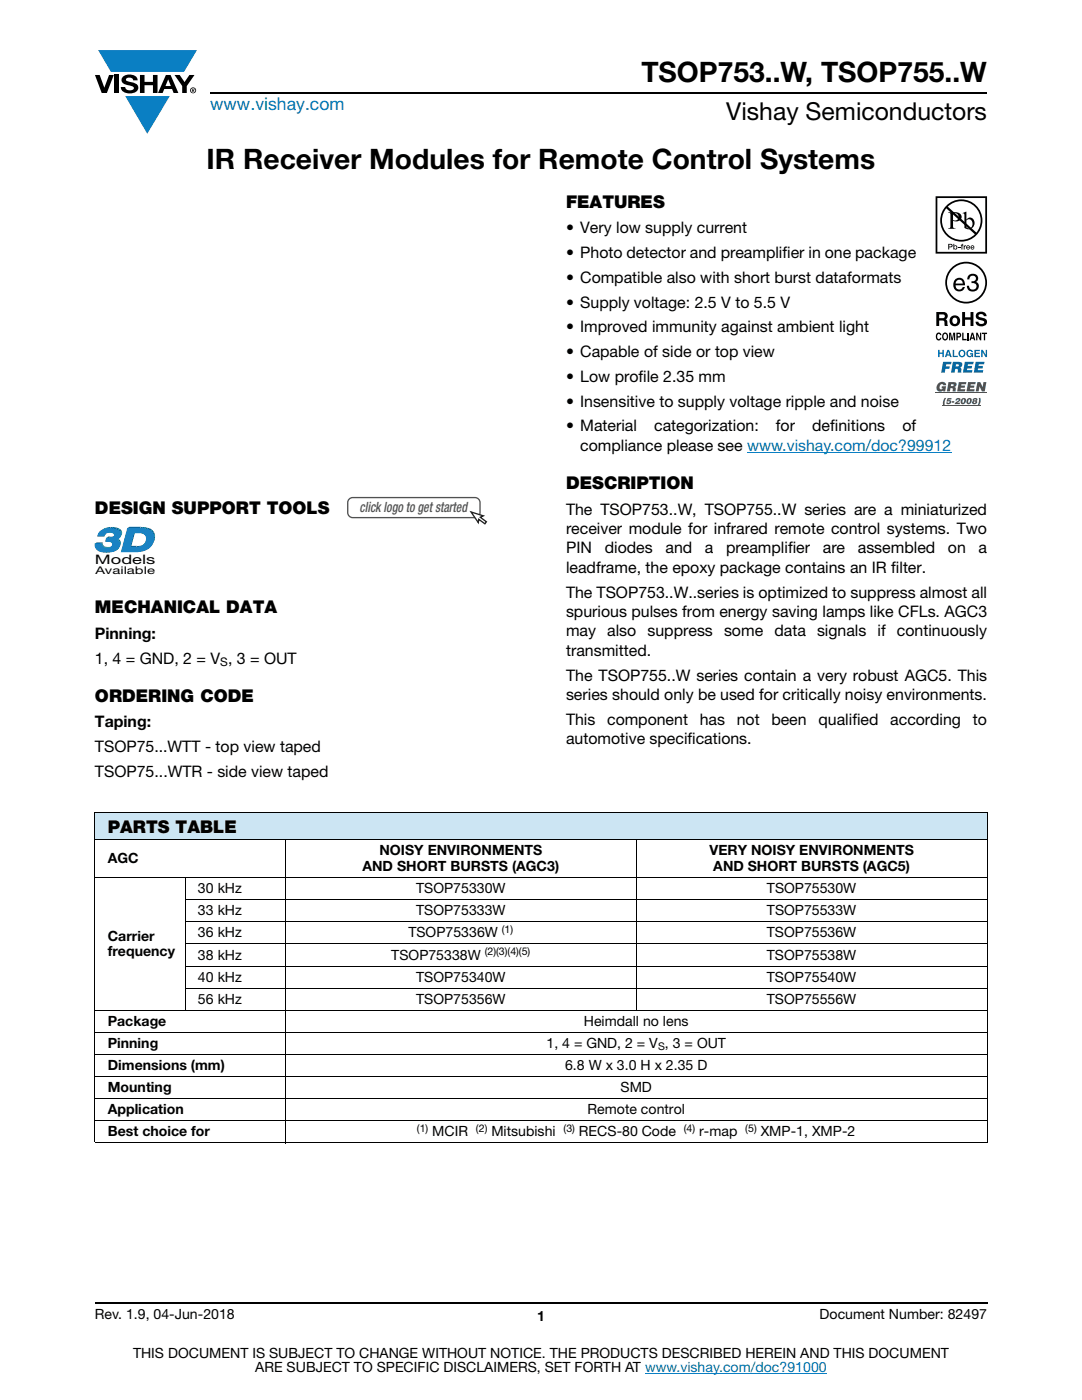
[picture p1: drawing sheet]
<svg xmlns="http://www.w3.org/2000/svg" width="216mm" height="279mm" viewBox="0 0 216 279" stroke-linecap="round" stroke-linejoin="round" font-family="sans-serif">
<g fill="#0a7fc3">
<path d="M19.6 10h19.7l-2.6 4.3h-1.1h-13.5z"/>
<path d="M25 19.2h8.9l-4.5 7.5z"/>
</g>
<g fill="#000">
<path d="M18.9 15h1l.9 2.5 1-2.5h.9l-1.4 3.6h-1zM22.9 15h.9v3.6h-.9zM24.6 15.3a2.1 2.1 0 0 1 2.8 .3l.1 .4h-.9a.79 .79 0 0 0-.7-.5 .79 .79 0 0 0-.8 .4l.3 .3 1 .2a1.08 1.08 0 0 1 1.2 1 1.08 1.08 0 0 1-1.1 1.2 1.73 1.73 0 0 1-2.4-1.2h.9a.96 .96 0 0 0 .8 .6 .96 .96 0 0 0 .9-.4 1.31 1.31 0 0 0-1.2-.6 1.03 1.03 0 0 1-1.1-.6 1.03 1.03 0 0 1 .2-1.1zM27.9 15h.9v1.3h1.7v-1.3h.9v3.6h-.9v-1.6h-1.7v1.6h-.9zM34.8 15h1.1l.9 1.4 1-1.4h1l-1.5 2.2v1.4h-.9v-1.4z"/>
<path d="M33.6 15.9l.5 1.3h-1.1zM33.1 15l-1.6 3.6h1l.3-.8h1.5l.3 .8h1l-1.6-3.6z"/>
<path d="M38.4 17.8h.2v.2h-.2zM38.3 17.7v.7h.1v-.3l.4 .3-.2-.3 .2-.2-.1-.2z"/>
<path d="M38.1 18a.46 .46 0 0 1 .9 0 .46 .46 0 0 1-.9 0zM37.9 18a.6 .6 0 0 0 1.2 0 .6 .6 0 0 0-1.2 0z"/>
</g>
<path d="M42 18.6h155M18.9 260h178.1" fill="none" stroke="#000" stroke-width=".36"/>
<path d="M149.1 90.2h40.7M128.7 274h36.3" fill="none" stroke="#007ec4" stroke-width=".2"/>
<g fill="#fff">
<path d="M28.7 46.4h64.5v45.5h-64.5z"/>
<path d="M69.3 99.2h27.9v5.5h-27.9z"/>
</g>
<path d="M69.7 99.6l.7-.3h24.4a1 1 0 0 1 1 1v2a1 1 0 0 1-1 1h-24.4a1 1 0 0 1-1-1v-2z" fill="none" stroke="#505352" stroke-width=".26"/>
<path d="M94 102.2l2.4 .7-.6 .3 1.3 .9-.3 .4-1.3-.9-.1 .7z" fill="#fff"/>
<path d="M94 102.2l2.4 .7-.6 .3 1.3 .9-.3 .4-1.3-.9-.1 .7z" fill="none" stroke="#231f20" stroke-width=".26"/>
<path d="M18.9 105.1h12.1v10h-12.1z" fill="#fff"/>
<path d="M19.3 108.2h1.2l-.3 .3h-1.2z" fill="#00577f"/>
<path d="M20.5 108.2l-.3 .4z" fill="#00547d"/>
<path d="M20.5 108.3l-.3 .4z" fill="#015781"/>
<path d="M20.5 108.4l-.3 .3z" fill="#015a84"/>
<path d="M20.5 108.4l-.3 .4z" fill="#005c88"/>
<path d="M20.5 108.5l-.3 .4z" fill="#015f8c"/>
<path d="M20.5 108.6l-.2 .3z" fill="#05618f"/>
<path d="M20.6 108.6l-.3 .4z" fill="#076493"/>
<path d="M20.6 108.7l.2 .2-.3 .3-.2-.2z" fill="#0a6697"/>
<path d="M20.8 108.9l.1 .1-.3 .3-.1-.1z" fill="#076493"/>
<path d="M20.9 109h.1l-.4 .3z" fill="#05618f"/>
<path d="M21 109l.1 .1-.4 .2z" fill="#015f8c"/>
<path d="M21.1 109.1h.1l-.4 .3z" fill="#005c88"/>
<path d="M21.2 109.1h.1l-.4 .3z" fill="#015a84"/>
<path d="M21.3 109.1h.2l-.5 .3z" fill="#015781"/>
<path d="M21.5 109.1h.2l-.4 .3h-.1z" fill="#00547d"/>
<path d="M21.7 109.1h.1l-.5 .3z" fill="#005179"/>
<path d="M21.8 109.1h.2l-.5 .3z" fill="#004f73"/>
<path d="M22 109.1h.2l-.5 .3z" fill="#004a6f"/>
<path d="M22.2 109h.1l-.4 .4z" fill="#01496a"/>
<path d="M22.3 109l.3-.2-.6 .5z" fill="#004566"/>
<path d="M21.6 107.1h.4l-.4 .3h-.3z" fill="#00577f"/>
<path d="M21.3 106.2l-.4 .5z" fill="#004566"/>
<path d="M21.2 106.4l-.4 .4z" fill="#01496a"/>
<path d="M21.1 106.5l-.3 .4z" fill="#004a6f"/>
<path d="M21.1 106.6l-.3 .4z" fill="#004f73"/>
<path d="M22 107.1h.1l-.5 .3z" fill="#00547d"/>
<path d="M22.1 107.1h.2l-.3 .3h-.2z" fill="#005179"/>
<path d="M22.3 107.1l.2-.1-.5 .4z" fill="#004f73"/>
<path d="M22.5 107h.2l-.5 .3z" fill="#004a6f"/>
<path d="M22.7 107l.1-.1-.4 .4z" fill="#01496a"/>
<path d="M22.8 106.9l.2-.1-.5 .4z" fill="#004566"/>
<path d="M23.2 107.4h.2l-.3 .3h-.2z" fill="#005c88"/>
<path d="M23.4 107.4l.1 .1-.3 .3-.1-.1z" fill="#015f8c"/>
<path d="M23.5 107.5h.2l-.3 .4-.2-.1z" fill="#05618f"/>
<path d="M23.7 107.5l.1 .1-.3 .4-.1-.1z" fill="#076493"/>
<path d="M23.8 107.6l.2 .3-.3 .3-.2-.3z" fill="#0a6697"/>
<path d="M24 107.9l.1 .1-.3 .3-.1-.1z" fill="#076493"/>
<path d="M24.1 108l-.3 .4z" fill="#05618f"/>
<path d="M24.1 108.1l-.3 .4z" fill="#015f8c"/>
<path d="M24.1 108.2l-.3 .4z" fill="#005c88"/>
<path d="M24.2 108.3l-.3 .4z" fill="#015a84"/>
<path d="M24.2 108.4l-.3 .4z" fill="#015781"/>
<path d="M24.2 108.5l-.4 .4z" fill="#00547d"/>
<path d="M24.1 108.6l-.3 .4z" fill="#005179"/>
<path d="M24.1 108.7l-.3 .4z" fill="#004f73"/>
<path d="M24.1 108.8l-.4 .4z" fill="#004a6f"/>
<path d="M24.1 108.9l-.4 .4z" fill="#01496a"/>
<g fill="#004566">
<path d="M24 109l-.5 .5z"/>
<path d="M20.3 105.8l.5-.4-.8 .7z"/>
</g>
<path d="M20.8 105.4l.3-.1-.6 .4z" fill="#01496a"/>
<path d="M21.1 105.3l.3-.1-.6 .4z" fill="#004a6f"/>
<path d="M21.4 105.2h.4l-.3 .3h-.4z" fill="#004f73"/>
<path d="M21.8 105.2l.3-.1-.3 .4h-.3z" fill="#005179"/>
<path d="M22.1 105.1h.2l-.5 .4z" fill="#00547d"/>
<path d="M19.9 106.2a3.2 3.2 0 0 1 4.1 0 1.07 1.07 0 0 1-1.1 1.5 1.09 1.09 0 0 1 1 1 1.09 1.09 0 0 1-.8 1.1 4.2 4.2 0 0 1-3.6 0l-.5-.8v-.5h1.2a1 1 0 0 0 1.5 .9 .7 .7 0 0 0 .8-.7 .7 .7 0 0 0-.9-.7h-.5l.2-.6h.4a.81 .81 0 0 0 1.1-.9 1.28 1.28 0 0 0-2 .5h-1.3z" fill="#1580c3"/>
<path d="M19.9 106.2a3.2 3.2 0 0 1 4.1 0 1.07 1.07 0 0 1-1.1 1.5 1.09 1.09 0 0 1 1 1 1.09 1.09 0 0 1-.8 1.1 4.2 4.2 0 0 1-3.6 0l-.5-.8v-.5h1.2a1 1 0 0 0 1.5 .9 .7 .7 0 0 0 .8-.7 .7 .7 0 0 0-.9-.7h-.5l.2-.6h.4a.81 .81 0 0 0 1.1-.9 1.28 1.28 0 0 0-2 .5h-1.3z" fill="none" stroke="#1580c3" stroke-width=".2"/>
<path d="M22.3 105.1h.2l-.3 .4h-.2z" fill="#00547d"/>
<path d="M22.5 105.1l.4 .1-.3 .3h-.4z" fill="#015781"/>
<path d="M22.9 105.2h.3l-.3 .3h-.3z" fill="#015a84"/>
<path d="M23.2 105.2l.2 .1-.3 .3-.2-.1z" fill="#005c88"/>
<path d="M23.4 105.3l.2 .1-.3 .3-.2-.1z" fill="#015f8c"/>
<path d="M23.6 105.4l.2 .1-.3 .3-.2-.1z" fill="#05618f"/>
<path d="M23.8 105.5l.2 .1-.3 .3-.2-.1z" fill="#076493"/>
<path d="M24 105.6l.3 .3-.3 .3-.3-.3z" fill="#0a6697"/>
<path d="M24.3 105.9v.1l-.3 .3v-.1z" fill="#076493"/>
<path d="M24.3 106l-.2 .4z" fill="#05618f"/>
<path d="M24.4 106.1l-.3 .4z" fill="#015f8c"/>
<path d="M24.4 106.2l-.3 .4z" fill="#005c88"/>
<path d="M24.4 106.3l-.3 .4z" fill="#015a84"/>
<path d="M24.4 106.3l-.3 .4z" fill="#015781"/>
<path d="M24.4 106.4l-.3 .4z" fill="#00547d"/>
<path d="M24.4 106.5l-.3 .4z" fill="#005179"/>
<path d="M24.4 106.5l-.3 .4z" fill="#004f73"/>
<path d="M24.4 106.6l-.4 .4z" fill="#004a6f"/>
<path d="M24.3 106.7l-.3 .4z" fill="#01496a"/>
<path d="M24.3 106.8l-.5 .5z" fill="#004566"/>
<path d="M26.2 108.9h1.1l-.3 .4h-1.1z" fill="#00577f"/>
<path d="M27.3 108.9h.1l-.4 .4z" fill="#00547d"/>
<path d="M27.4 108.9h.3l-.3 .3-.3 .1z" fill="#005179"/>
<path d="M27.7 108.9h.3l-.3 .3h-.3z" fill="#004f73"/>
<path d="M28 108.9l.2-.1-.5 .4z" fill="#004a6f"/>
<path d="M28.2 108.8l.3-.1-.6 .4z" fill="#01496a"/>
<path d="M28.5 108.7l.6-.4-.9 .7z" fill="#004566"/>
<path d="M27 106l-.8 2.9-.3 .4 .8-3z" fill="#015076"/>
<path d="M25.5 105.3h2.6" fill="none" stroke="#00577f" stroke-width=".31"/>
<path d="M28.1 105.1h.4l-.3 .4h-.4z" fill="#00547d"/>
<path d="M28.5 105.2h.4l-.3 .3h-.4z" fill="#015781"/>
<path d="M28.9 105.2l.4 .1-.3 .3-.4-.1z" fill="#015a84"/>
<path d="M29.3 105.2l.3 .1-.3 .3h-.3z" fill="#005c88"/>
<path d="M29.6 105.3l.2 .1-.3 .3-.2-.1z" fill="#015f8c"/>
<path d="M29.8 105.4l.3 .1-.3 .3-.3-.1z" fill="#05618f"/>
<path d="M30.1 105.5l.2 .2-.3 .3-.2-.2z" fill="#076493"/>
<path d="M30.3 105.7l.5 .5-.4 .3-.4-.5z" fill="#0a6697"/>
<path d="M30.8 106.2l.1 .2-.4 .3-.1-.2z" fill="#076493"/>
<path d="M30.9 106.4v.1l-.3 .3-.1-.1z" fill="#05618f"/>
<path d="M30.9 106.5v.2l-.3 .3v-.2z" fill="#015f8c"/>
<path d="M30.9 106.7l-.2 .4z" fill="#005c88"/>
<path d="M31 106.8l-.3 .5z" fill="#015a84"/>
<path d="M31 107v.2l-.3 .4v-.3z" fill="#015781"/>
<path d="M31 107.2l-.4 .6z" fill="#00547d"/>
<path d="M30.9 107.5l-.3 .5z" fill="#005179"/>
<path d="M30.9 107.7l-.4 .5z" fill="#004f73"/>
<path d="M30.8 107.9l-.4 .5z" fill="#004a6f"/>
<path d="M30.7 108.1l-.4 .6z" fill="#01496a"/>
<path d="M30.6 108.4l-.6 .7z" fill="#004566"/>
<path d="M26.7 106.3l-.8 3a3.2 3.2 0 0 0 3.1-.9 1.27 1.27 0 0 0 .1-1.5 1.27 1.27 0 0 0-1.3-.6zM25.5 105.5a8.4 8.4 0 0 1 4.2 .3 2.15 2.15 0 0 1 1 2.1 2.15 2.15 0 0 1-1.4 1.7 9.3 9.3 0 0 1-5.1 .5z" fill="#1580c3"/>
<path d="M25.5 105.5a8.4 8.4 0 0 1 4.2 .3 2.15 2.15 0 0 1 1 2.1 2.15 2.15 0 0 1-1.4 1.7 9.3 9.3 0 0 1-5.1 .5zM26.7 106.3a2.55 2.55 0 0 1 2.3 .5 1.76 1.76 0 0 1-.2 1.8 1.76 1.76 0 0 1-1.8 .7h-1.1z" fill="none" stroke="#1580c3" stroke-width=".2"/>
<path d="M186.7 39.2h10.3v41.8h-10.3z" fill="#fff"/>
<g fill="#000">
<path d="M191.2 49.3h.4v.1h-.4zM191.9 48.7h.3l-.2 .2 .2 .1v.1h-.2v.7h-.1v-.7h-.2zM192.3 49h.2v.1l.3-.1v.1l-.3 .1v.6h-.2zM193.3 54.9a1.07 1.07 0 0 1 1.3-.2 1.07 1.07 0 0 1 .5 1.2l-.4 .4a1.06 1.06 0 0 1 .5 1.4 1.06 1.06 0 0 1-1.4 .5l-.2-.1a1.02 1.02 0 0 1-.7-1.1h.5a.71 .71 0 0 0 .9 .8 .71 .71 0 0 0 .3-1.2l-.7-.1v-.4a.59 .59 0 0 0 .8-.4 .59 .59 0 0 0-.6-.7 .66 .66 0 0 0-.7 .8h-.4zM186.9 66.6l.4-.2h.3l.2 .5-.6-.2a.66 .66 0 0 0 .1 1l.3-.3h.2a.54 .54 0 0 1-.4 .6 .54 .54 0 0 1-.6-.5zM189.4 66.4h.4l.2 1.2 .2-1.2h.4v1.5h-.3v-1.3l-.2 1.3h-.2l-.3-1.3v1.3h-.2zM192 66.4h.3v1.2h.6v.3h-.9zM192 62.3h.6v1h1.1v-1h.5v2.8h-.5v-1.3h-1.1v1.3h-.6zM193 66.4h.3v1.5h-.3zM195 62.4a1.15 1.15 0 0 1 1.9 .7h-.6v-.2a.68 .68 0 0 0-1-.1v.4l.2 .1a1.29 1.29 0 0 1 1.5 .9 1.17 1.17 0 0 1-1.2 .9 1.17 1.17 0 0 1-1.1-.9h.5l.1 .2a.67 .67 0 0 0 1.1-.1l-.3-.3-.5-.1a.82 .82 0 0 1-.9-.5 .82 .82 0 0 1 .3-1zM194.8 66.4h.3l.5 1.1v-1.1h.2v1.5h-.3l-.5-1.1v1.1h-.2zM195.9 66.4h1.1v.3h-.4v1.2h-.3v-1.2h-.4z"/>
<path d="M187 39.5h9.6v10.8h-9.6zM186.7 39.2v11.4h10.3v-11.4z"/>
<path d="M189 56.4a3.8 3.8 0 0 1 7.6 0 3.8 3.8 0 0 1-7.6 0zM188.6 56.4a4.2 4.2 0 0 0 8.4 0 4.2 4.2 0 0 0-8.4 0z"/>
<path d="M189.1 41.3a3.9 3.9 0 0 1 5.3-.2 3.9 3.9 0 0 1 .4 5.3zM188.8 41.6l5.7 5.2a3.9 3.9 0 0 1-5.3 .1 3.9 3.9 0 0 1-.4-5.3zM187.6 44a4.2 4.2 0 0 0 8.4 0 4.2 4.2 0 0 0-8.4 0z"/>
<path d="M189.4 48.8v.4h.4v-.3zM189.2 48.7h.7l.2 .3-.2 .3-.5 .1v.4h-.2z"/>
<path d="M190.2 42.6v1.3a.75 .75 0 0 0 1.1-.6 .75 .75 0 0 0-1.1-.7zM189.2 42.4a2.81 2.81 0 0 1 2.4 .3 .97 .97 0 0 1 0 1.2 .97 .97 0 0 1-1.2 .2h-.2v1.1v.2l.5 .3h-1.5l.3-.2 .1-.3v-2.3v-.3z"/>
<path d="M190.4 49.4a.26 .26 0 0 0 .5 0 .26 .26 0 0 0-.5 0zM190.2 48.7h.2v.4a.38 .38 0 0 1 .5 0 .38 .38 0 0 1 0 .6 .38 .38 0 0 1-.5 0l-.2 .1z"/>
<path d="M190.9 56.1l-.2 .5h1.4a.7 .7 0 0 0-.4-.7 .7 .7 0 0 0-.8 .2zM190.7 55.7a1.18 1.18 0 0 1 1.4-.1 1.18 1.18 0 0 1 .5 1.3h-1.9a.73 .73 0 0 0 .5 .9 .73 .73 0 0 0 .9-.5h.4a1.21 1.21 0 0 1-1.6 .8 1.21 1.21 0 0 1-.6-1.7z"/>
<path d="M192.8 44v1.3l.2 .2a.72 .72 0 0 0 .8-.1 .72 .72 0 0 0 .3-.7 .72 .72 0 0 0-.4-.8 .72 .72 0 0 0-.9 .1zM192.1 42.5l.7-.3v1.6a.89 .89 0 0 1 1.1-.3 .89 .89 0 0 1 .6 1 1.23 1.23 0 0 1-.7 1.2 1.23 1.23 0 0 1-1.4-.2v-2.7z"/>
<path d="M193 49.2v.1h.4l-.2-.2zM193 49h.4l.2 .4h-.6v.2l.5-.1a.42 .42 0 0 1-.6 .2 .42 .42 0 0 1 .1-.7z"/>
<path d="M193.9 49.2l-.1 .1h.4l-.2-.2zM193.8 49h.5l.1 .4h-.6l.1 .2 .5-.1a.42 .42 0 0 1-.7 .2 .42 .42 0 0 1 .1-.7z"/>
<path d="M187.4 62.8v.7h.9a.39 .39 0 0 0 .1-.7zM186.8 62.3h1.4a.79 .79 0 0 1 .8 .4 .79 .79 0 0 1-.1 .9l-.2 .1a.98 .98 0 0 1 .4 1.2l.1 .2h-.7l-.2-1.1h-.9v1.1h-.6z"/>
<path d="M188.4 66.7a.64 .64 0 0 0 .2 1l.1-.1a.64 .64 0 0 0-.1-1zM188.2 66.5l.2-.1a.56 .56 0 0 1 .7 .3 .82 .82 0 0 1-.5 1.3l-.2-.1a.89 .89 0 0 1-.2-1.4z"/>
<path d="M190.3 63.5a.63 .63 0 0 0-.3 .7 .63 .63 0 0 0 .8 .4 .63 .63 0 0 0 .2-.8 .63 .63 0 0 0-.7-.3zM189.5 64a1.09 1.09 0 0 1 2.1 0 1.09 1.09 0 0 1-2.1 0z"/>
<path d="M191.1 66.7v.4l.4-.1v-.3zM190.8 66.4h.6a.5 .5 0 0 1 .4 .5 .5 .5 0 0 1-.4 .5h-.3v.5h-.3z"/>
<path d="M194 66.7l-.1 .6h.3zM193.9 66.4h.3l.4 1.5h-.3v-.3h-.5l-.1 .3h-.3z"/>
</g>
<path d="M186.7 78.4h10.3" fill="none" stroke="#279048" stroke-width=".2"/>
<g fill="#279048">
<path d="M187.2 76.6a.91 .91 0 0 1 .9-.4 .91 .91 0 0 1 .7 .7h-.6l-.3-.2a.56 .56 0 0 0-.4 .4 .56 .56 0 0 0 .3 .6l.3-.2h-.2v-.4h.9l-.2 1h-.4v-.2a.82 .82 0 0 1-1.1 .1 .82 .82 0 0 1-.1-1.1z"/>
<path d="M191.3 76.2h1.5v.5h-1v.3h.8l-.1 .4h-.8v.3h.9l-.1 .4h-1.5z"/>
<path d="M193.2 76.2h1.5l-.1 .5h-.9v.3h.7v.4h-.8l-.1 .3h1l-.1 .4h-1.6z"/>
<path d="M195 76.2h.6l.5 1.1 .1-1.1h.6l-.3 1.9h-.6l-.5-1-.1 1h-.6z"/>
<path d="M188.5 79.4h.3l-.3 .8v.8h-.3v-.8z"/>
<path d="M189.1 79.4h.8l-.1 .3h-.5l-.1 .2h.5a.52 .52 0 0 1-.2 .7 .52 .52 0 0 1-.7-.3l.5 .1 .2-.2-.2-.1h-.4z"/>
<path d="M190 80.1h.4v.3h-.5z"/>
<path d="M190.8 79.6a.5 .5 0 0 1 .5-.2 .5 .5 0 0 1 .4 .4l-.7 .6h.6l-.1 .3h-1l.8-.9-.1-.1-.2 .2h-.4z"/>
<path d="M189.8 76.7l-.1 .4 .5-.1 .1-.1-.1-.2zM189.3 76.2l1.5 .2a.54 .54 0 0 1-.3 .8l.2 .3v.6h-.6v-.5l-.3-.1h-.1l-.2 .6h-.6z"/>
<path d="M192.2 79.8l-.2 .4 .2 .2 .2-.5-.1-.2zM191.9 79.6a.51 .51 0 0 1 .8 .1 .66 .66 0 0 1-.2 .8 .66 .66 0 0 1-.8 0v-.5z"/>
<path d="M193.3 79.8l-.1 .4 .1 .2 .3-.5-.2-.2zM193.1 79.6a.51 .51 0 0 1 .8 .1 .66 .66 0 0 1-.2 .8 .66 .66 0 0 1-.8 0l-.1-.5z"/>
</g>
<path d="M188 80.9h7.7" fill="none" stroke="#279048" stroke-width=".2"/>
<g fill="#279048">
<path d="M195.3 79.4h.3l.1 .8a.72 .72 0 0 1-.7 .8l.3-.8z"/>
<path d="M194.5 79.7l-.1 .2h.2l.1-.2zM194.4 80.2v.2h.2v-.2zM194.2 79.6a.52 .52 0 0 1 .8 .2l-.2 .2 .2 .3a.55 .55 0 0 1-.5 .4 .55 .55 0 0 1-.6-.4l.3-.3-.1-.2z"/>
</g>
<g fill="#0060af">
<path d="M187.2 69.8h.3v.6h.5v-.6h.3v1.5h-.3v-.7h-.5v.7h-.3z"/>
<path d="M190.1 69.8h.3v1.2h.7v.3h-1z"/>
<path d="M193 70a.68 .68 0 0 1 1.2 .3l-.9-.2a.55 .55 0 0 0-.2 .5 .55 .55 0 0 0 .4 .4l.4-.3h-.3v-.2h.6v.8h-.2l-.1-.2a.71 .71 0 0 1-1-.1 .71 .71 0 0 1 .1-1z"/>
<path d="M194.5 69.8h1v.3h-.8v.3h.8v.2h-.8v.4h.8v.3h-1z"/>
<path d="M195.8 69.8h.3l.6 1v-1h.3v1.5h-.3l-.6-1.1v1.1h-.3z"/>
<path d="M188.2 72.2h1.7l-.1 .5h-1l-.1 .4h.8l-.1 .5h-.8l-.1 .8h-.7z"/>
<path d="M192.5 72.2h1.8l-.1 .5h-1.1v.3h.9l-.1 .5h-.9l-.1 .4h1.1l-.1 .5h-1.8z"/>
<path d="M194.7 72.2h1.7v.5h-1.1v.3h.8v.5h-.9l-.1 .4h1.1l-.1 .5h-1.8z"/>
<path d="M189.2 70.1l-.2 .6h.4zM189 69.8h.4l.5 1.5h-.3l-.1-.3h-.6l-.1 .3h-.3z"/>
<path d="M191.5 70.6a.47 .47 0 0 0 .9 0 .47 .47 0 0 0-.9 0zM191.2 70.5a.75 .75 0 0 1 1.5 0 .75 .75 0 0 1-1.5 0z"/>
<path d="M190.8 72.7l-.1 .4h.6l-.1-.4zM190.1 72.2l1.8 .2a.63 .63 0 0 1-.3 1l.2 .2v.8h-.7v-.6l-.3-.2h-.2l-.1 .8h-.7z"/>
</g>
<path d="M18.9 162.1h178.1v5.5h-178.1z" fill="#cce5f3"/>
<g fill="none" stroke="#000" stroke-width=".2">
<path d="M18.9 162.1h178.1M18.9 167.6h178.1M18.9 175.2h178.1M18.9 162.2v65.8M36.9 179.6h160.1M37 175.1v26.6M56.9 167.5v60.7M127 167.5v34.2M197 162.2v65.8M36.9 184h160.1M36.9 188.4h160.1M36.9 192.8h160.1"/>
<path d="M36.9 197.2h160.1M18.9 201.6h178.1M18.9 206h178.1M18.9 210.4h178.1M18.9 214.8h178.1M18.9 219.2h178.1M18.9 223.6h178.1M18.9 228.1h178.1"/>
</g>
<g font-size="5.6">
<text x="128" y="16.4">TSOP753..W, TSOP755..W</text>
<text x="41.2" y="33.8">IR Receiver Modules for Remote Control Systems</text>
</g>
<text font-size="4.9" x="144.9" y="24">Vishay Semiconductors</text>
<text font-size="3.5" fill="#007ec4" x="42" y="21.9">www.vishay.com</text>
<g font-size="3.5">
<text x="112.9" y="41.5">FEATURES</text>
<text x="112.9" y="97.6">DESCRIPTION</text>
<text x="18.9" y="102.6">DESIGN SUPPORT TOOLS</text>
<text x="18.9" y="122.4">MECHANICAL DATA</text>
<text x="18.9" y="140.1">ORDERING CODE</text>
<text x="21.5" y="166.2">PARTS TABLE</text>
</g>
<g font-size="3.2">
<text x="112.9" y="46.6">• Very low supply current</text>
<text x="112.9" y="51.5">• Photo detector and preamplifier in one package</text>
<text x="112.9" y="56.5">• Compatible also with short burst dataformats</text>
<text x="112.9" y="61.4">• Supply voltage: 2.5 V to 5.5 V</text>
<text x="112.9" y="66.3">• Improved immunity against ambient light</text>
<text x="112.9" y="71.3">• Capable of side or top view</text>
<text x="112.9" y="76.2">• Low profile 2.35 mm</text>
<text x="112.9" y="81.2">• Insensitive to supply voltage ripple and noise</text>
<text x="112.9" y="86.1">• Material</text>
<text x="115.8" y="90">compliance please see www.vishay.com/doc?99912</text>
<text x="130.5" y="86.1">categorization:</text>
<text x="154.8" y="86.1">for</text>
<text x="162.1" y="86.1">definitions</text>
<text x="180.1" y="86.1">of</text>
<text x="112.9" y="102.7">The TSOP753..W, TSOP755..W series are a miniaturized</text>
<text x="112.9" y="106.6">receiver module for infrared remote control systems. Two</text>
<text x="112.9" y="110.4">PIN</text>
<text x="120.7" y="110.4">diodes</text>
<text x="132.8" y="110.4">and</text>
<text x="140.7" y="110.4">a</text>
<text x="144.9" y="110.4">preamplifier</text>
<text x="164.2" y="110.4">are</text>
<text x="171.2" y="110.4">assembled</text>
<text x="189.2" y="110.4">on</text>
<text x="195.3" y="110.4">a</text>
<text x="112.9" y="114.3">leadframe, the epoxy package contains an IR filter.</text>
<text x="112.9" y="119.3">The TSOP753..W..series is optimized to suppress almost all</text>
<text x="112.9" y="123.1">spurious pulses from energy saving lamps like CFLs. AGC3</text>
<text x="18.9" y="127.5">Pinning:</text>
<text x="112.9" y="127">may also suppress some data signals if continuously</text>
<text x="112.9" y="130.9">transmitted.</text>
<text x="18.9" y="132.4">1, 4 = GND, 2 = V , 3 = OUT</text>
<text x="112.9" y="135.8">The TSOP755..W series contain a very robust AGC5. This</text>
<text x="112.9" y="139.7">series should only be used for critically noisy environments.</text>
<text x="18.9" y="145.1">Taping:</text>
<text x="112.9" y="144.7">This</text>
<text x="112.9" y="148.5">automotive specifications.</text>
<text x="121.2" y="144.7">component</text>
<text x="139.6" y="144.7">has</text>
<text x="147" y="144.7">not</text>
<text x="153.9" y="144.7">been</text>
<text x="163.3" y="144.7">qualified</text>
<text x="177.6" y="144.7">according</text>
<text x="194.1" y="144.7">to</text>
<text x="18.9" y="150.1">TSOP75...WTT - top view taped</text>
<text x="18.9" y="155">TSOP75...WTR - side view taped</text>
</g>
<text font-size="2.8" fill="#505454" x="71.7" y="102.1">click logo to get started</text>
<g font-size="2.8">
<text x="21.5" y="172.3">AGC</text>
<text x="72.3" y="173.9">AND SHORT BURSTS (AGC3)</text>
<text x="75.7" y="170.7">NOISY ENVIRONMENTS</text>
<text x="141.6" y="170.7">VERY NOISY ENVIRONMENTS</text>
<text x="142.3" y="173.9">AND SHORT BURSTS (AGC5)</text>
<text x="39.5" y="178.3">30 kHz</text>
<text x="83" y="178.3">TSOP75330W</text>
<text x="153" y="178.3">TSOP75530W</text>
<text x="39.5" y="182.7">33 kHz</text>
<text x="83" y="182.7">TSOP75333W</text>
<text x="153" y="182.7">TSOP75533W</text>
<text x="21.5" y="187.7">Carrier</text>
<text x="21.5" y="190.9">frequency</text>
<text x="39.5" y="191.5">38 kHz</text>
<text x="39.5" y="187.1">36 kHz</text>
<text x="78.1" y="191.5">TSOP75338W</text>
<text x="81.5" y="187.1">TSOP75336W</text>
<text x="153" y="187.1">TSOP75536W</text>
<text x="153" y="191.5">TSOP75538W</text>
<text x="39.5" y="195.9">40 kHz</text>
<text x="83" y="195.9">TSOP75340W</text>
<text x="153" y="195.9">TSOP75540W</text>
<text x="39.5" y="200.3">56 kHz</text>
<text x="83" y="200.3">TSOP75356W</text>
<text x="153" y="200.3">TSOP75556W</text>
<text x="21.5" y="204.7">Package</text>
<text x="21.5" y="209.1">Pinning</text>
<text x="109.1" y="209.1">1, 4 = GND, 2 = V , 3 = OUT</text>
<text x="116.5" y="204.7">Heimdall no lens</text>
<text x="21.5" y="213.6">Dimensions (mm)</text>
<text x="112.8" y="213.6">6.8 W x 3.0 H x 2.35 D</text>
<text x="21.5" y="218">Mounting</text>
<text x="123.8" y="218">SMD</text>
<text x="21.5" y="222.4">Application</text>
<text x="21.5" y="226.8">Best choice for</text>
<text x="86.3" y="226.8">MCIR</text>
<text x="98" y="226.8">Mitsubishi</text>
<text x="115.5" y="226.8">RECS-80 Code</text>
<text x="117.2" y="222.4">Remote control</text>
<text x="139.5" y="226.8">r-map</text>
<text x="151.8" y="226.8">XMP-1, XMP-2</text>
<text x="18.9" y="263.3">Rev. 1.9, 04-Jun-2018</text>
<text x="107.2" y="263.6">1</text>
<text x="163.6" y="263.3">Document Number: 82497</text>
<text x="26.5" y="271">THIS DOCUMENT IS SUBJECT TO CHANGE WITHOUT NOTICE. THE PRODUCTS DESCRIBED HEREIN AND THIS DOCUMENT</text>
<text x="50.9" y="273.8">ARE SUBJECT TO SPECIFIC DISCLAIMERS, SET FORTH AT www.vishay.com/doc?91000</text>
</g>
<text font-size="2.6" fill="#020303" x="18.9" y="112.6">Models</text>
<text font-size="2.4" x="44" y="133">S</text>
<text font-size="2.1" fill="#020303" x="19" y="114.6">Available</text>
<g font-size="2.1">
<text x="96.7" y="190.6">(2)(3)(4)(5)</text>
<text x="100.1" y="186.2">(1)</text>
<text x="131.3" y="209.6">S</text>
<text x="83.2" y="225.9">(1)</text>
<text x="95" y="225.9">(2)</text>
<text x="112.5" y="225.9">(3)</text>
<text x="136.5" y="225.9">(4)</text>
<text x="148.7" y="225.9">(5)</text>
</g>
</svg>
